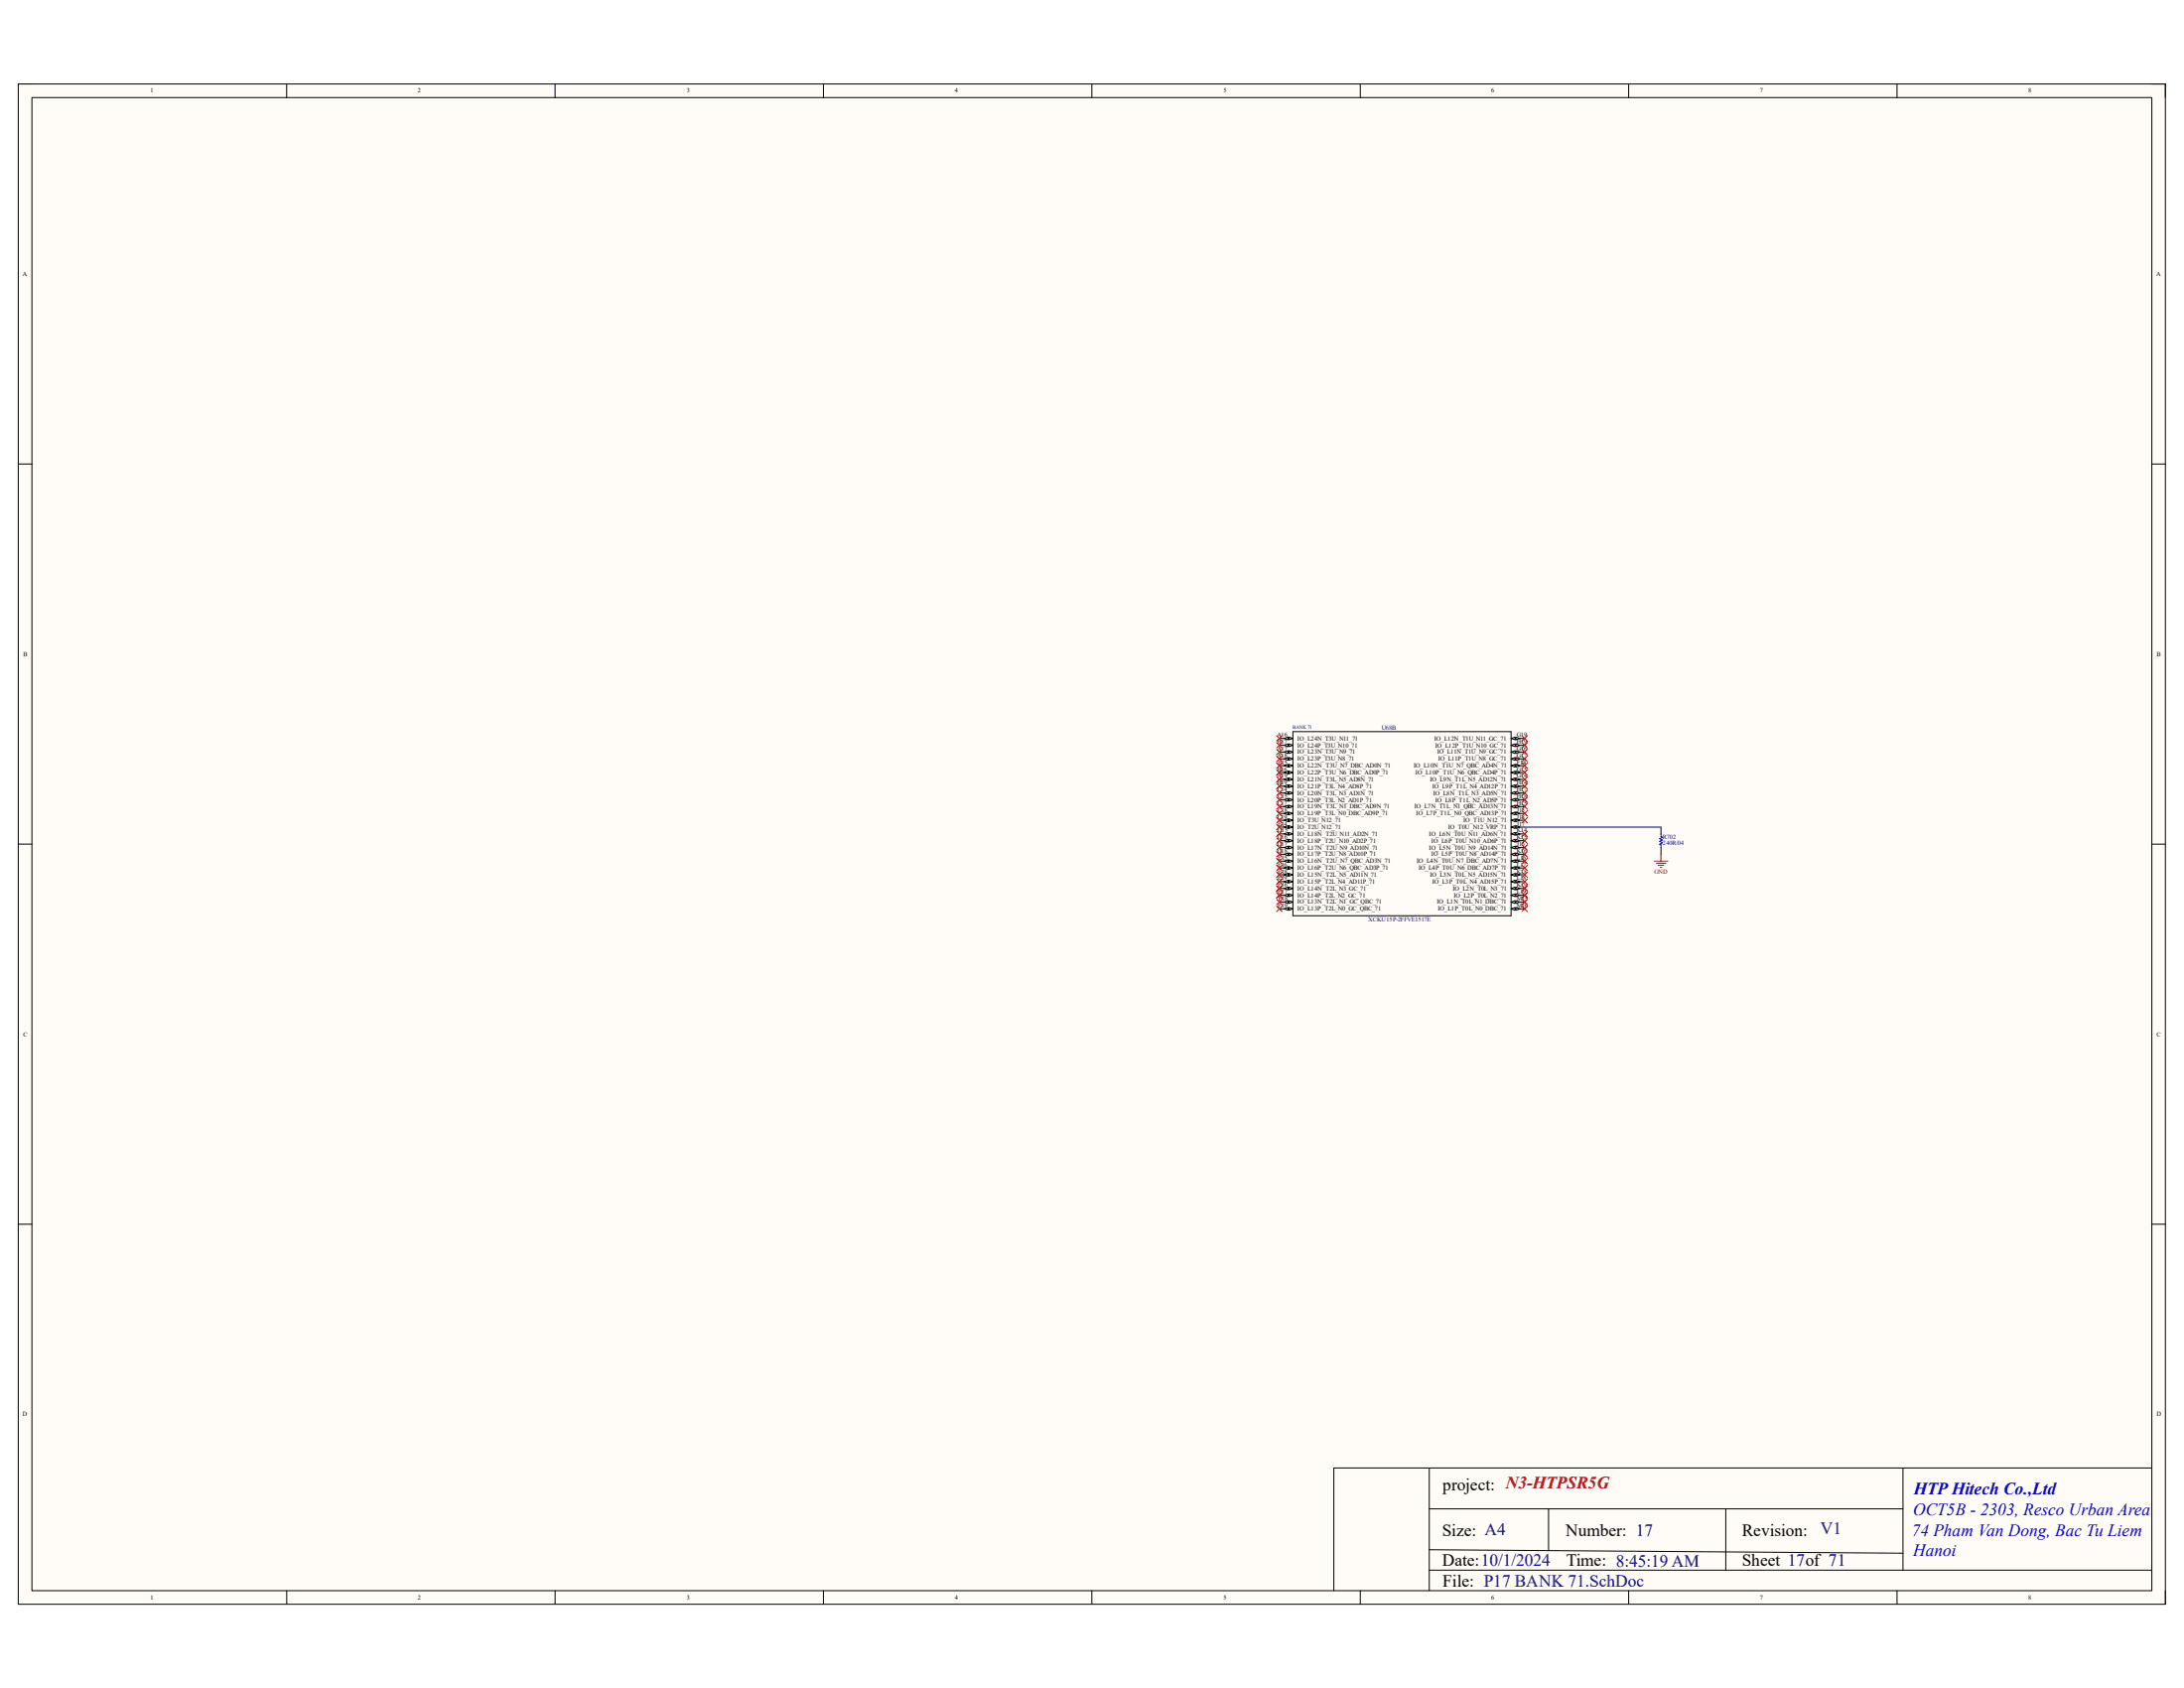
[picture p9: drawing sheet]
<svg xmlns="http://www.w3.org/2000/svg" width="279mm" height="216mm" viewBox="0 0 279 216" stroke-linecap="round" stroke-linejoin="round" font-family="sans-serif">
<path d="M2.3 10.7h274.7v194.5h-274.7z" fill-rule="evenodd" fill="#fffcf8"/>
<path d="M2.3 10.7h274.7v194.5h-274.7z" fill="none" stroke="#000" stroke-width=".13"/>
<path d="M4.1 12.5h271.2v191h-271.2z" fill-rule="evenodd" fill="#fffcf8"/>
<g fill="none" stroke="#000" stroke-width=".13">
<path d="M2.3 10.7h1.8M4.1 12.5h271.2v191h-271.2zM36.7 10.7v1.8M71 10.7v1.8M105.3 10.7v1.8M139.7 10.7v1.8M174 10.7v1.8M208.4 10.7v1.8M242.7 10.7v1.8M275.3 10.7h1.7v1.8M2.3 59.3h1.8M275.3 59.4h1.7"/>
<path d="M165.4 93.6h27.9v23.5h-27.9zM2.3 108h1.8M193.3 116.2h1.8M212.5 105.8v.9M212.5 108.4v.9M275.3 108h1.7M2.3 156.6h1.8M275.3 156.6h1.7M182.8 187.8v15.7M182.8 193h60.6M182.8 198.2l60.6 .5M198.1 193v5.3"/>
<path d="M220.8 193v7.8M243.4 187.8v13M275.3 187.8h-104.7v15.7M36.7 203.5v1.7M71 203.5v1.7M105.3 203.5v1.7M139.7 203.5v1.7M174 203.5v1.7M182.8 200.8h92.5M208.4 203.5v1.7M242.7 203.5v1.7M277 203.5v1.7"/>
</g>
<path d="M212.5 106.7v.3l.2 .1-.4 .2 .4 .1-.4 .2 .4 .2-.4 .2 .2 .1v.3" fill="none" stroke="#00f" stroke-width=".13"/>
<path d="M211.6 110.1h1.8M211.9 110.4h1.2M212.1 110.7h.7M212.4 110.9h.2M212.5 109.3v.8" fill="none" stroke="#800000" stroke-width=".13"/>
<path d="M193.3 116.2l.5-.1v.3z" fill="#f8fcff"/>
<path d="M193.3 116.2l.5-.1v.3z" fill="none" stroke="#000" stroke-width=".13"/>
<path d="M193.9 116.1l.5 .1-.5 .2z" fill="#f8fcff"/>
<path d="M193.3 115.4h1.8M193.9 116.1l.5 .1-.5 .2z" fill="none" stroke="#000" stroke-width=".13"/>
<path d="M193.3 115.4l.5-.2v.3z" fill="#f8fcff"/>
<path d="M193.3 115.4l.5-.2v.3z" fill="none" stroke="#000" stroke-width=".13"/>
<path d="M193.9 115.2l.5 .2-.5 .1z" fill="#f8fcff"/>
<path d="M193.3 114.5h1.8M193.9 115.2l.5 .2-.5 .1z" fill="none" stroke="#000" stroke-width=".13"/>
<path d="M193.3 114.5l.5-.2v.4z" fill="#f8fcff"/>
<path d="M193.3 114.5l.5-.2v.4z" fill="none" stroke="#000" stroke-width=".13"/>
<path d="M193.9 114.3l.5 .2-.5 .2z" fill="#f8fcff"/>
<path d="M193.3 113.6h1.8M193.9 114.3l.5 .2-.5 .2z" fill="none" stroke="#000" stroke-width=".13"/>
<path d="M193.3 113.6l.5-.1v.3z" fill="#f8fcff"/>
<path d="M193.3 113.6l.5-.1v.3z" fill="none" stroke="#000" stroke-width=".13"/>
<path d="M193.9 113.5l.5 .1-.5 .2z" fill="#f8fcff"/>
<path d="M193.3 112.8h1.8M193.9 113.5l.5 .1-.5 .2z" fill="none" stroke="#000" stroke-width=".13"/>
<path d="M193.3 112.8l.5-.2v.3z" fill="#f8fcff"/>
<path d="M193.3 112.8l.5-.2v.3z" fill="none" stroke="#000" stroke-width=".13"/>
<path d="M193.9 112.6l.5 .2-.5 .1z" fill="#f8fcff"/>
<path d="M193.3 111.9h1.8M193.9 112.6l.5 .2-.5 .1z" fill="none" stroke="#000" stroke-width=".13"/>
<path d="M193.3 111.9l.5-.2v.4z" fill="#f8fcff"/>
<path d="M193.3 111.9l.5-.2v.4z" fill="none" stroke="#000" stroke-width=".13"/>
<path d="M193.9 111.7l.5 .2-.5 .2z" fill="#f8fcff"/>
<path d="M193.3 111h1.8M193.9 111.7l.5 .2-.5 .2z" fill="none" stroke="#000" stroke-width=".13"/>
<path d="M193.3 111l.5-.2v.4z" fill="#f8fcff"/>
<path d="M193.3 111l.5-.2v.4z" fill="none" stroke="#000" stroke-width=".13"/>
<path d="M193.9 110.8l.5 .2-.5 .2z" fill="#f8fcff"/>
<path d="M193.3 110.1h1.8M193.9 110.8l.5 .2-.5 .2z" fill="none" stroke="#000" stroke-width=".13"/>
<path d="M193.3 110.1l.5-.1v.3z" fill="#f8fcff"/>
<path d="M193.3 110.1l.5-.1v.3z" fill="none" stroke="#000" stroke-width=".13"/>
<path d="M193.9 110l.5 .1-.5 .2z" fill="#f8fcff"/>
<path d="M193.3 109.3h1.8M193.9 110l.5 .1-.5 .2z" fill="none" stroke="#000" stroke-width=".13"/>
<path d="M193.3 109.3l.5-.2v.4z" fill="#f8fcff"/>
<path d="M193.3 109.3l.5-.2v.4z" fill="none" stroke="#000" stroke-width=".13"/>
<path d="M193.9 109.1l.5 .2-.5 .2z" fill="#f8fcff"/>
<path d="M193.3 108.4h1.8M193.9 109.1l.5 .2-.5 .2z" fill="none" stroke="#000" stroke-width=".13"/>
<path d="M193.3 108.4l.5-.2v.4z" fill="#f8fcff"/>
<path d="M193.3 108.4l.5-.2v.4z" fill="none" stroke="#000" stroke-width=".13"/>
<path d="M193.9 108.2l.5 .2-.5 .2z" fill="#f8fcff"/>
<path d="M193.3 107.5h1.8M193.9 108.2l.5 .2-.5 .2z" fill="none" stroke="#000" stroke-width=".13"/>
<path d="M193.3 107.5l.5-.1v.3z" fill="#f8fcff"/>
<path d="M193.3 107.5l.5-.1v.3z" fill="none" stroke="#000" stroke-width=".13"/>
<path d="M193.9 107.4l.5 .1-.5 .2z" fill="#f8fcff"/>
<path d="M193.3 106.7h1.8M193.9 107.4l.5 .1-.5 .2z" fill="none" stroke="#000" stroke-width=".13"/>
<path d="M193.3 106.7l.5-.2v.3z" fill="#f8fcff"/>
<path d="M193.3 106.7l.5-.2v.3z" fill="none" stroke="#000" stroke-width=".13"/>
<path d="M193.9 106.5l.5 .2-.5 .1z" fill="#f8fcff"/>
<path d="M193.3 105.8h1.8M193.9 106.5l.5 .2-.5 .1z" fill="none" stroke="#000" stroke-width=".13"/>
<path d="M193.3 105.8l.5-.2v.4z" fill="#f8fcff"/>
<path d="M193.3 105.8l.5-.2v.4z" fill="none" stroke="#000" stroke-width=".13"/>
<path d="M193.9 105.6l.5 .2-.5 .2z" fill="#f8fcff"/>
<path d="M193.3 104.9h1.8M193.9 105.6l.5 .2-.5 .2z" fill="none" stroke="#000" stroke-width=".13"/>
<path d="M193.3 104.9l.5-.2v.4z" fill="#f8fcff"/>
<path d="M193.3 104.9l.5-.2v.4z" fill="none" stroke="#000" stroke-width=".13"/>
<path d="M193.9 104.7l.5 .2-.5 .2z" fill="#f8fcff"/>
<path d="M193.3 104h1.8M193.9 104.7l.5 .2-.5 .2z" fill="none" stroke="#000" stroke-width=".13"/>
<path d="M193.3 104l.5-.1v.3z" fill="#f8fcff"/>
<path d="M193.3 104l.5-.1v.3z" fill="none" stroke="#000" stroke-width=".13"/>
<path d="M193.9 103.9l.5 .1-.5 .2z" fill="#f8fcff"/>
<path d="M193.3 103.2h1.8M193.9 103.9l.5 .1-.5 .2z" fill="none" stroke="#000" stroke-width=".13"/>
<path d="M193.3 103.2l.5-.2v.3z" fill="#f8fcff"/>
<path d="M193.3 103.2l.5-.2v.3z" fill="none" stroke="#000" stroke-width=".13"/>
<path d="M193.9 103l.5 .2-.5 .1z" fill="#f8fcff"/>
<path d="M193.3 102.3h1.8M193.9 103l.5 .2-.5 .1z" fill="none" stroke="#000" stroke-width=".13"/>
<path d="M193.3 102.3l.5-.2v.4z" fill="#f8fcff"/>
<path d="M193.3 102.3l.5-.2v.4z" fill="none" stroke="#000" stroke-width=".13"/>
<path d="M193.9 102.1l.5 .2-.5 .2z" fill="#f8fcff"/>
<path d="M193.3 101.4h1.8M193.9 102.1l.5 .2-.5 .2z" fill="none" stroke="#000" stroke-width=".13"/>
<path d="M193.3 101.4l.5-.1v.3z" fill="#f8fcff"/>
<path d="M193.3 101.4l.5-.1v.3z" fill="none" stroke="#000" stroke-width=".13"/>
<path d="M193.9 101.3l.5 .1-.5 .2z" fill="#f8fcff"/>
<path d="M193.3 100.6h1.8M193.9 101.3l.5 .1-.5 .2z" fill="none" stroke="#000" stroke-width=".13"/>
<path d="M193.3 100.6l.5-.2v.3z" fill="#f8fcff"/>
<path d="M193.3 100.6l.5-.2v.3z" fill="none" stroke="#000" stroke-width=".13"/>
<path d="M193.9 100.4l.5 .2-.5 .1z" fill="#f8fcff"/>
<path d="M193.3 99.7h1.8M193.9 100.4l.5 .2-.5 .1z" fill="none" stroke="#000" stroke-width=".13"/>
<path d="M193.3 99.7l.5-.2v.4z" fill="#f8fcff"/>
<path d="M193.3 99.7l.5-.2v.4z" fill="none" stroke="#000" stroke-width=".13"/>
<path d="M193.9 99.5l.5 .2-.5 .2z" fill="#f8fcff"/>
<path d="M193.3 98.8h1.8M193.9 99.5l.5 .2-.5 .2z" fill="none" stroke="#000" stroke-width=".13"/>
<path d="M193.3 98.8l.5-.2v.4z" fill="#f8fcff"/>
<path d="M193.3 98.8l.5-.2v.4z" fill="none" stroke="#000" stroke-width=".13"/>
<path d="M193.9 98.6l.5 .2-.5 .2z" fill="#f8fcff"/>
<path d="M193.3 97.9h1.8M193.9 98.6l.5 .2-.5 .2z" fill="none" stroke="#000" stroke-width=".13"/>
<path d="M193.3 97.9l.5-.1v.3z" fill="#f8fcff"/>
<path d="M193.3 97.9l.5-.1v.3z" fill="none" stroke="#000" stroke-width=".13"/>
<path d="M193.9 97.8l.5 .1-.5 .2z" fill="#f8fcff"/>
<path d="M193.3 97.1h1.8M193.9 97.8l.5 .1-.5 .2z" fill="none" stroke="#000" stroke-width=".13"/>
<path d="M193.3 97.1l.5-.2v.3z" fill="#f8fcff"/>
<path d="M193.3 97.1l.5-.2v.3z" fill="none" stroke="#000" stroke-width=".13"/>
<path d="M193.9 96.9l.5 .2-.5 .1z" fill="#f8fcff"/>
<path d="M193.3 96.2h1.8M193.9 96.9l.5 .2-.5 .1z" fill="none" stroke="#000" stroke-width=".13"/>
<path d="M193.3 96.2l.5-.2v.4z" fill="#f8fcff"/>
<path d="M193.3 96.2l.5-.2v.4z" fill="none" stroke="#000" stroke-width=".13"/>
<path d="M193.9 96l.5 .2-.5 .2z" fill="#f8fcff"/>
<path d="M193.3 95.3h1.8M193.9 96l.5 .2-.5 .2z" fill="none" stroke="#000" stroke-width=".13"/>
<path d="M193.3 95.3l.5-.2v.4z" fill="#f8fcff"/>
<path d="M193.3 95.3l.5-.2v.4z" fill="none" stroke="#000" stroke-width=".13"/>
<path d="M193.9 95.1l.5 .2-.5 .2z" fill="#f8fcff"/>
<path d="M193.3 94.4h1.8M193.9 95.1l.5 .2-.5 .2z" fill="none" stroke="#000" stroke-width=".13"/>
<path d="M193.3 94.4l.5-.1v.3z" fill="#f8fcff"/>
<path d="M193.3 94.4l.5-.1v.3z" fill="none" stroke="#000" stroke-width=".13"/>
<path d="M193.9 94.3l.5 .1-.5 .2z" fill="#f8fcff"/>
<path d="M193.9 94.3l.5 .1-.5 .2zM163.7 116.2h1.7" fill="none" stroke="#000" stroke-width=".13"/>
<path d="M164.9 116.1l.5 .1-.5 .2z" fill="#f8fcff"/>
<path d="M164.9 116.1l.5 .1-.5 .2z" fill="none" stroke="#000" stroke-width=".13"/>
<path d="M164.3 116.2l.5-.1v.3z" fill="#f8fcff"/>
<path d="M163.7 115.4h1.7M164.3 116.2l.5-.1v.3z" fill="none" stroke="#000" stroke-width=".13"/>
<path d="M164.9 115.2l.5 .2-.5 .1z" fill="#f8fcff"/>
<path d="M164.9 115.2l.5 .2-.5 .1z" fill="none" stroke="#000" stroke-width=".13"/>
<path d="M164.3 115.4l.5-.2v.3z" fill="#f8fcff"/>
<path d="M163.7 114.5h1.7M164.3 115.4l.5-.2v.3z" fill="none" stroke="#000" stroke-width=".13"/>
<path d="M164.9 114.3l.5 .2-.5 .2z" fill="#f8fcff"/>
<path d="M164.9 114.3l.5 .2-.5 .2z" fill="none" stroke="#000" stroke-width=".13"/>
<path d="M164.3 114.5l.5-.2v.4z" fill="#f8fcff"/>
<path d="M163.7 113.6h1.7M164.3 114.5l.5-.2v.4z" fill="none" stroke="#000" stroke-width=".13"/>
<path d="M164.9 113.5l.5 .1-.5 .2z" fill="#f8fcff"/>
<path d="M164.9 113.5l.5 .1-.5 .2z" fill="none" stroke="#000" stroke-width=".13"/>
<path d="M164.3 113.6l.5-.1v.3z" fill="#f8fcff"/>
<path d="M163.7 112.8h1.7M164.3 113.6l.5-.1v.3z" fill="none" stroke="#000" stroke-width=".13"/>
<path d="M164.9 112.6l.5 .2-.5 .1z" fill="#f8fcff"/>
<path d="M164.9 112.6l.5 .2-.5 .1z" fill="none" stroke="#000" stroke-width=".13"/>
<path d="M164.3 112.8l.5-.2v.3z" fill="#f8fcff"/>
<path d="M163.7 111.9h1.7M164.3 112.8l.5-.2v.3z" fill="none" stroke="#000" stroke-width=".13"/>
<path d="M164.9 111.7l.5 .2-.5 .2z" fill="#f8fcff"/>
<path d="M164.9 111.7l.5 .2-.5 .2z" fill="none" stroke="#000" stroke-width=".13"/>
<path d="M164.3 111.9l.5-.2v.4z" fill="#f8fcff"/>
<path d="M163.7 111h1.7M164.3 111.9l.5-.2v.4z" fill="none" stroke="#000" stroke-width=".13"/>
<path d="M164.9 110.8l.5 .2-.5 .2z" fill="#f8fcff"/>
<path d="M164.9 110.8l.5 .2-.5 .2z" fill="none" stroke="#000" stroke-width=".13"/>
<path d="M164.3 111l.5-.2v.4z" fill="#f8fcff"/>
<path d="M163.7 110.1h1.7M164.3 111l.5-.2v.4z" fill="none" stroke="#000" stroke-width=".13"/>
<path d="M164.9 110l.5 .1-.5 .2z" fill="#f8fcff"/>
<path d="M164.9 110l.5 .1-.5 .2z" fill="none" stroke="#000" stroke-width=".13"/>
<path d="M164.3 110.1l.5-.1v.3z" fill="#f8fcff"/>
<path d="M163.7 109.3h1.7M164.3 110.1l.5-.1v.3z" fill="none" stroke="#000" stroke-width=".13"/>
<path d="M164.9 109.1l.5 .2-.5 .1z" fill="#f8fcff"/>
<path d="M164.9 109.1l.5 .2-.5 .1z" fill="none" stroke="#000" stroke-width=".13"/>
<path d="M164.3 109.3l.5-.2v.3z" fill="#f8fcff"/>
<path d="M163.7 108.4h1.7M164.3 109.3l.5-.2v.3z" fill="none" stroke="#000" stroke-width=".13"/>
<path d="M164.9 108.2l.5 .2-.5 .2z" fill="#f8fcff"/>
<path d="M164.9 108.2l.5 .2-.5 .2z" fill="none" stroke="#000" stroke-width=".13"/>
<path d="M164.3 108.4l.5-.2v.4z" fill="#f8fcff"/>
<path d="M163.7 107.5h1.7M164.3 108.4l.5-.2v.4z" fill="none" stroke="#000" stroke-width=".13"/>
<path d="M164.9 107.4l.5 .1-.5 .2z" fill="#f8fcff"/>
<path d="M164.9 107.4l.5 .1-.5 .2z" fill="none" stroke="#000" stroke-width=".13"/>
<path d="M164.3 107.5l.5-.1v.3z" fill="#f8fcff"/>
<path d="M163.7 106.7h1.7M164.3 107.5l.5-.1v.3z" fill="none" stroke="#000" stroke-width=".13"/>
<path d="M164.9 106.5l.5 .2-.5 .1z" fill="#f8fcff"/>
<path d="M164.9 106.5l.5 .2-.5 .1z" fill="none" stroke="#000" stroke-width=".13"/>
<path d="M164.3 106.7l.5-.2v.3z" fill="#f8fcff"/>
<path d="M163.7 105.8h1.7M164.3 106.7l.5-.2v.3z" fill="none" stroke="#000" stroke-width=".13"/>
<path d="M164.9 105.6l.5 .2-.5 .2z" fill="#f8fcff"/>
<path d="M164.9 105.6l.5 .2-.5 .2z" fill="none" stroke="#000" stroke-width=".13"/>
<path d="M164.3 105.8l.5-.2v.4z" fill="#f8fcff"/>
<path d="M163.7 104.9h1.7M164.3 105.8l.5-.2v.4z" fill="none" stroke="#000" stroke-width=".13"/>
<path d="M164.9 104.7l.5 .2-.5 .2z" fill="#f8fcff"/>
<path d="M164.9 104.7l.5 .2-.5 .2z" fill="none" stroke="#000" stroke-width=".13"/>
<path d="M164.3 104.9l.5-.2v.4z" fill="#f8fcff"/>
<path d="M163.7 104h1.7M164.3 104.9l.5-.2v.4z" fill="none" stroke="#000" stroke-width=".13"/>
<path d="M164.9 103.9l.5 .1-.5 .2z" fill="#f8fcff"/>
<path d="M164.9 103.9l.5 .1-.5 .2z" fill="none" stroke="#000" stroke-width=".13"/>
<path d="M164.3 104l.5-.1v.3z" fill="#f8fcff"/>
<path d="M163.7 103.2h1.7M164.3 104l.5-.1v.3z" fill="none" stroke="#000" stroke-width=".13"/>
<path d="M164.9 103l.5 .2-.5 .1z" fill="#f8fcff"/>
<path d="M164.9 103l.5 .2-.5 .1z" fill="none" stroke="#000" stroke-width=".13"/>
<path d="M164.3 103.2l.5-.2v.3z" fill="#f8fcff"/>
<path d="M163.7 102.3h1.7M164.3 103.2l.5-.2v.3z" fill="none" stroke="#000" stroke-width=".13"/>
<path d="M164.9 102.1l.5 .2-.5 .2z" fill="#f8fcff"/>
<path d="M164.9 102.1l.5 .2-.5 .2z" fill="none" stroke="#000" stroke-width=".13"/>
<path d="M164.3 102.3l.5-.2v.4z" fill="#f8fcff"/>
<path d="M163.7 101.4h1.7M164.3 102.3l.5-.2v.4z" fill="none" stroke="#000" stroke-width=".13"/>
<path d="M164.9 101.3l.5 .1-.5 .2z" fill="#f8fcff"/>
<path d="M164.9 101.3l.5 .1-.5 .2z" fill="none" stroke="#000" stroke-width=".13"/>
<path d="M164.3 101.4l.5-.1v.3z" fill="#f8fcff"/>
<path d="M163.7 100.6h1.7M164.3 101.4l.5-.1v.3z" fill="none" stroke="#000" stroke-width=".13"/>
<path d="M164.9 100.4l.5 .2-.5 .1z" fill="#f8fcff"/>
<path d="M164.9 100.4l.5 .2-.5 .1z" fill="none" stroke="#000" stroke-width=".13"/>
<path d="M164.3 100.6l.5-.2v.3z" fill="#f8fcff"/>
<path d="M163.7 99.7h1.7M164.3 100.6l.5-.2v.3z" fill="none" stroke="#000" stroke-width=".13"/>
<path d="M164.9 99.5l.5 .2-.5 .2z" fill="#f8fcff"/>
<path d="M164.9 99.5l.5 .2-.5 .2z" fill="none" stroke="#000" stroke-width=".13"/>
<path d="M164.3 99.7l.5-.2v.4z" fill="#f8fcff"/>
<path d="M163.7 98.8h1.7M164.3 99.7l.5-.2v.4z" fill="none" stroke="#000" stroke-width=".13"/>
<path d="M164.9 98.6l.5 .2-.5 .2z" fill="#f8fcff"/>
<path d="M164.9 98.6l.5 .2-.5 .2z" fill="none" stroke="#000" stroke-width=".13"/>
<path d="M164.3 98.8l.5-.2v.4z" fill="#f8fcff"/>
<path d="M163.7 97.9h1.7M164.3 98.8l.5-.2v.4z" fill="none" stroke="#000" stroke-width=".13"/>
<path d="M164.9 97.8l.5 .1-.5 .2z" fill="#f8fcff"/>
<path d="M164.9 97.8l.5 .1-.5 .2z" fill="none" stroke="#000" stroke-width=".13"/>
<path d="M164.3 97.9l.5-.1v.3z" fill="#f8fcff"/>
<path d="M163.7 97.1h1.7M164.3 97.9l.5-.1v.3z" fill="none" stroke="#000" stroke-width=".13"/>
<path d="M164.9 96.9l.5 .2-.5 .1z" fill="#f8fcff"/>
<path d="M164.9 96.9l.5 .2-.5 .1z" fill="none" stroke="#000" stroke-width=".13"/>
<path d="M164.3 97.1l.5-.2v.3z" fill="#f8fcff"/>
<path d="M163.7 96.2h1.7M164.3 97.1l.5-.2v.3z" fill="none" stroke="#000" stroke-width=".13"/>
<path d="M164.9 96l.5 .2-.5 .2z" fill="#f8fcff"/>
<path d="M164.9 96l.5 .2-.5 .2z" fill="none" stroke="#000" stroke-width=".13"/>
<path d="M164.3 96.2l.5-.2v.4z" fill="#f8fcff"/>
<path d="M163.7 95.3h1.7M164.3 96.2l.5-.2v.4z" fill="none" stroke="#000" stroke-width=".13"/>
<path d="M164.9 95.1l.5 .2-.5 .2z" fill="#f8fcff"/>
<path d="M164.9 95.1l.5 .2-.5 .2z" fill="none" stroke="#000" stroke-width=".13"/>
<path d="M164.3 95.3l.5-.2v.4z" fill="#f8fcff"/>
<path d="M163.7 94.4h1.7M164.3 95.3l.5-.2v.4z" fill="none" stroke="#000" stroke-width=".13"/>
<path d="M164.9 94.3l.5 .1-.5 .2z" fill="#f8fcff"/>
<path d="M164.9 94.3l.5 .1-.5 .2z" fill="none" stroke="#000" stroke-width=".13"/>
<path d="M164.3 94.4l.5-.1v.3z" fill="#f8fcff"/>
<path d="M164.3 94.4l.5-.1v.3z" fill="none" stroke="#000" stroke-width=".13"/>
<path d="M195.1 105.8h17.4" fill="none" stroke="#000080" stroke-width=".13"/>
<g fill="none" stroke="#f00" stroke-width=".13">
<path d="M163.3 94.1l.7 .7M163.3 95l.7 .7M163.3 95.8l.7 .7M163.3 96.7l.7 .7M163.3 97.6l.7 .7M163.3 98.5l.7 .7M163.3 99.3l.7 .7M164 94.1l-.7 .7M164 95l-.7 .7M164 95.8l-.7 .7M164 96.7l-.7 .7M164 97.6l-.7 .7"/>
<path d="M164 98.5l-.7 .7M164 99.3l-.7 .7M194.7 94.1l.7 .7M194.7 95l.7 .7M194.7 95.8l.7 .7M194.7 96.7l.7 .7M194.7 97.6l.7 .7M194.7 98.5l.7 .7M194.7 99.3l.7 .7M195.4 94.1l-.7 .7M195.4 95l-.7 .7M195.4 95.8l-.7 .7"/>
<path d="M195.4 96.7l-.7 .7M195.4 97.6l-.7 .7M195.4 98.5l-.7 .7M195.4 99.3l-.7 .7M163.3 100.2l.7 .7M163.3 101.1l.7 .7M163.3 101.9l.7 .7M163.3 102.8l.7 .7M163.3 103.7l.7 .7M163.3 104.6l.7 .7M163.3 105.4l.7 .7M163.3 106.3l.7 .7"/>
<path d="M163.3 107.2l.7 .7M163.3 108.1l.7 .6M163.3 108.9l.7 .7M163.3 109.8l.7 .7M163.3 110.7l.7 .7M163.3 111.5l.7 .7M163.3 112.4l.7 .7M163.3 113.3l.7 .7M163.3 114.2l.7 .7M163.3 115l.7 .7M163.3 115.9l.7 .7M164 100.2l-.7 .7"/>
<path d="M164 101.1l-.7 .7M164 101.9l-.7 .7M164 102.8l-.7 .7M164 103.7l-.7 .7M164 104.6l-.7 .7M164 105.4l-.7 .7M164 106.3l-.7 .7M164 107.2l-.7 .7M164 108.1l-.7 .6M164 108.9l-.7 .7M164 109.8l-.7 .7M164 110.7l-.7 .7"/>
<path d="M164 111.5l-.7 .7M164 112.4l-.7 .7M164 113.3l-.7 .7M164 114.2l-.7 .7M164 115l-.7 .7M164 115.9l-.7 .7M194.7 100.2l.7 .7M194.7 101.1l.7 .7M194.7 101.9l.7 .7M194.7 102.8l.7 .7M194.7 103.7l.7 .7M194.7 104.6l.7 .7"/>
<path d="M194.7 106.3l.7 .7M194.7 107.2l.7 .7M194.7 108.1l.7 .7M194.7 108.9l.7 .7M194.7 109.8l.7 .7M194.7 110.7l.7 .7M194.7 111.5l.7 .7M194.7 112.4l.7 .7M194.7 113.3l.7 .7M194.7 114.2l.7 .7M194.7 115l.7 .7M194.7 115.9l.7 .7"/>
<path d="M195.4 100.2l-.7 .7M195.4 101.1l-.7 .7M195.4 101.9l-.7 .7M195.4 102.8l-.7 .7M195.4 103.7l-.7 .7M195.4 104.6l-.7 .7M195.4 106.3l-.7 .7M195.4 107.2l-.7 .7M195.4 108.1l-.7 .7M195.4 108.9l-.7 .7M195.4 109.8l-.7 .7M195.4 110.7l-.7 .7"/>
<path d="M195.4 111.5l-.7 .7M195.4 112.4l-.7 .7M195.4 113.3l-.7 .7M195.4 114.2l-.7 .7M195.4 115l-.7 .7M195.4 115.9l-.7 .7"/>
</g>
<g font-size="2.2">
<text x="184.6" y="190.6">project: N3-HTPSR5G</text>
<text x="184.5" y="196.4">Size: A4</text>
<text x="200.3" y="196.4">Number: 17</text>
<text x="222.8" y="196.4">Revision:</text>
<text x="184.5" y="200.3">Date:10/1/2024</text>
<text x="184.6" y="202.9">File: P17 BANK 71.SchDoc</text>
<text x="200.4" y="200.3">Time: 8:45:19 AM</text>
<text x="222.8" y="200.3">Sheet 17of 71</text>
</g>
<g font-size="2.2" fill="#00f">
<text x="244.8" y="191.2">HTP Hitech Co.,Ltd</text>
<text x="244.6" y="196.5">74 Pham Van Dong, Bac Tu Liem</text>
<text x="244.7" y="193.8">OCT5B - 2303, Resco Urban Area</text>
<text x="244.7" y="199.1">Hanoi</text>
</g>
<text font-size="2.2" fill="#000080" x="232.9" y="196.3">V1</text>
<g font-size=".8">
<text x="19.2" y="11.9">1</text>
<text x="53.5" y="11.9">2</text>
<text x="87.8" y="11.9">3</text>
<text x="122.1" y="11.9">4</text>
<text x="156.5" y="11.9">5</text>
<text x="190.8" y="11.9">6</text>
<text x="225.1" y="11.9">7</text>
<text x="259.5" y="11.9">8</text>
<text x="2.9" y="35.3">A</text>
<text x="275.8" y="35.3">A</text>
<text x="3" y="83.9">B</text>
<text x="275.9" y="83.9">B</text>
<text x="163.4" y="94.3">A16</text>
<text x="163.4" y="95.1">B17</text>
<text x="166" y="95.6">IO_L24P_T3U_N10_71</text>
<text x="166" y="94.7">IO_L24N_T3U_N11_71</text>
<text x="183.5" y="94.7">IO_L12N_T1U_N11_GC_71</text>
<text x="183.6" y="95.6">IO_L12P_T1U_N10_GC_71</text>
<text x="194" y="95.1">H19</text>
<text x="194" y="94.3">G19</text>
<text x="163.4" y="99.5">A19</text>
<text x="163.4" y="96.9">A18</text>
<text x="163.4" y="96">A17</text>
<text x="163.4" y="101.3">C14</text>
<text x="163.4" y="100.4">B19</text>
<text x="163.4" y="98.6">B16</text>
<text x="163.4" y="97.7">B15</text>
<text x="166" y="101.7">IO_L20N_T3L_N3_AD1N_71</text>
<text x="166" y="100.8">IO_L21P_T3L_N4_AD8P_71</text>
<text x="166" y="99.9">IO_L21N_T3L_N5_AD8N_71</text>
<text x="166" y="99.1">IO_L22P_T3U_N6_DBC_AD0P_71</text>
<text x="166" y="98.2">IO_L22N_T3U_N7_DBC_AD0N_71</text>
<text x="166" y="97.3">IO_L23P_T3U_N8_71</text>
<text x="166" y="96.4">IO_L23N_T3U_N9_71</text>
<text x="180.8" y="98.2">IO_L10N_T1U_N7_QBC_AD4N_71</text>
<text x="181.1" y="99.1">IO_L10P_T1U_N6_QBC_AD4P_71</text>
<text x="182.9" y="99.9">IO_L9N_T1L_N5_AD12N_71</text>
<text x="183.2" y="100.8">IO_L9P_T1L_N4_AD12P_71</text>
<text x="183.3" y="101.7">IO_L8N_T1L_N3_AD5N_71</text>
<text x="183.9" y="96.4">IO_L11N_T1U_N9_GC_71</text>
<text x="184" y="97.3">IO_L11P_T1U_N8_GC_71</text>
<text x="194" y="101.3">H17</text>
<text x="194" y="100.4">H14</text>
<text x="194" y="99.5">G14</text>
<text x="194" y="98.6">G15</text>
<text x="194" y="97.7">F14</text>
<text x="194" y="96.9">G17</text>
<text x="194" y="96">G16</text>
<text x="163.4" y="107.4">D16</text>
<text x="163.4" y="106.5">D15</text>
<text x="163.4" y="104.7">C19</text>
<text x="163.4" y="103">C17</text>
<text x="163.4" y="105.6">E14</text>
<text x="163.4" y="103.8">C18</text>
<text x="163.4" y="102.1">C15</text>
<text x="166" y="107.8">IO_L18P_T2U_N10_AD2P_71</text>
<text x="166" y="106.9">IO_L18N_T2U_N11_AD2N_71</text>
<text x="166" y="106">IO_T2U_N12_71</text>
<text x="166" y="105.2">IO_T3U_N12_71</text>
<text x="166" y="104.3">IO_L19P_T3L_N0_DBC_AD9P_71</text>
<text x="166" y="103.4">IO_L19N_T3L_N1_DBC_AD9N_71</text>
<text x="166" y="102.6">IO_L20P_T3L_N2_AD1P_71</text>
<text x="180.9" y="103.4">IO_L7N_T1L_N1_QBC_AD13N_71</text>
<text x="181.2" y="104.3">IO_L7P_T1L_N0_QBC_AD13P_71</text>
<text x="182.8" y="106.9">IO_L6N_T0U_N11_AD6N_71</text>
<text x="183.1" y="107.8">IO_L6P_T0U_N10_AD6P_71</text>
<text x="183.6" y="102.6">IO_L8P_T1L_N2_AD5P_71</text>
<text x="185.3" y="106">IO_T0U_N12_VRP_71</text>
<text x="187.2" y="105.2">IO_T1U_N12_71</text>
<text x="194" y="107.4">K15</text>
<text x="194" y="106.5">K14</text>
<text x="194" y="105.6">J17</text>
<text x="194" y="104.7">J18</text>
<text x="194" y="103.8">J15</text>
<text x="194" y="103">H15</text>
<text x="194" y="102.1">H18</text>
<text x="163.4" y="109.1">D18</text>
<text x="163.4" y="108.2">D17</text>
<text x="163.4" y="112.6">E19</text>
<text x="163.4" y="110.8">E16</text>
<text x="163.5" y="113.5">F16</text>
<text x="163.5" y="111.7">E18</text>
<text x="163.5" y="110">E15</text>
<text x="166" y="113.9">IO_L14N_T2L_N3_GC_71</text>
<text x="166" y="113">IO_L15P_T2L_N4_AD11P_71</text>
<text x="166" y="112.1">IO_L15N_T2L_N5_AD11N_71</text>
<text x="166" y="111.3">IO_L16P_T2U_N6_QBC_AD3P_71</text>
<text x="166" y="110.4">IO_L16N_T2U_N7_QBC_AD3N_71</text>
<text x="166" y="109.5">IO_L17P_T2U_N8_AD10P_71</text>
<text x="166" y="108.7">IO_L17N_T2U_N9_AD10N_71</text>
<text x="181.2" y="110.4">IO_L4N_T0U_N7_DBC_AD7N_71</text>
<text x="181.5" y="111.3">IO_L4P_T0U_N6_DBC_AD7P_71</text>
<text x="182.8" y="108.7">IO_L5N_T0U_N9_AD14N_71</text>
<text x="182.9" y="112.1">IO_L3N_T0L_N5_AD15N_71</text>
<text x="183.1" y="109.5">IO_L5P_T0U_N8_AD14P_71</text>
<text x="183.2" y="113">IO_L3P_T0L_N4_AD15P_71</text>
<text x="185.8" y="113.9">IO_L2N_T0L_N3_71</text>
<text x="194" y="113.5">K19</text>
<text x="194" y="112.6">L18</text>
<text x="194" y="111.7">K18</text>
<text x="194" y="110.8">L17</text>
<text x="194" y="110">L16</text>
<text x="194" y="109.1">K16</text>
<text x="194" y="108.2">J16</text>
<text x="163.5" y="116.1">F19</text>
<text x="163.5" y="114.3">F17</text>
<text x="163.5" y="115.2">F18</text>
<text x="166" y="116.5">IO_L13P_T2L_N0_GC_QBC_71</text>
<text x="166" y="115.6">IO_L13N_T2L_N1_GC_QBC_71</text>
<text x="166" y="114.8">IO_L14P_T2L_N2_GC_71</text>
<text x="183.8" y="115.6">IO_L1N_T0L_N1_DBC_71</text>
<text x="183.9" y="116.5">IO_L1P_T0L_N0_DBC_71</text>
<text x="186" y="114.8">IO_L2P_T0L_N2_71</text>
<text x="194" y="116.1">M16</text>
<text x="194" y="115.2">M15</text>
<text x="194" y="114.3">L19</text>
<text x="3" y="132.5">C</text>
<text x="275.9" y="132.5">C</text>
<text x="2.9" y="181.1">D</text>
<text x="275.9" y="181.1">D</text>
<text x="19.2" y="204.6">1</text>
<text x="53.5" y="204.6">2</text>
<text x="87.8" y="204.6">3</text>
<text x="122.1" y="204.6">4</text>
<text x="156.5" y="204.6">5</text>
<text x="190.8" y="204.6">6</text>
<text x="225.1" y="204.6">7</text>
<text x="259.5" y="204.6">8</text>
</g>
<g font-size=".8" fill="#000080">
<text x="176.7" y="93.4">U68B</text>
<text x="212.7" y="107.3">R702</text>
<text x="212.7" y="108.1">240R/04</text>
<text x="175" y="117.8">XCKU15P-2FFVE1517E</text>
</g>
<text font-size=".8" fill="#800000" x="211.6" y="111.7">GND</text>
<text font-size=".6" fill="#000080" x="165.4" y="93.3">BANK 71</text>
</svg>
